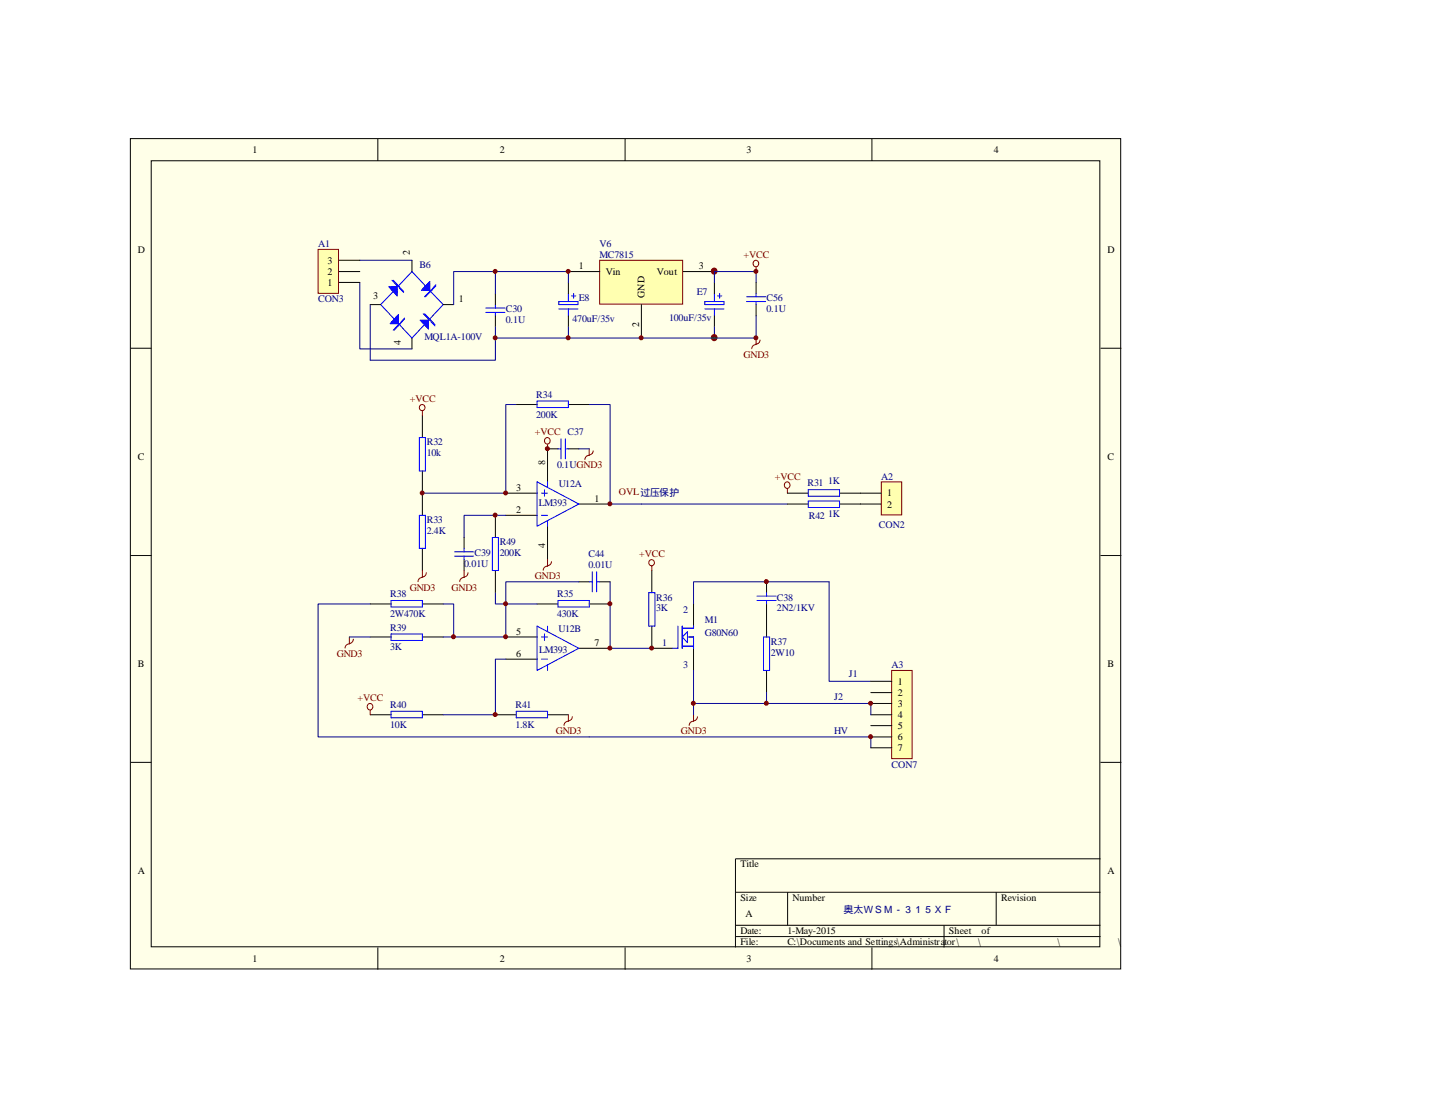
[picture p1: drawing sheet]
<svg xmlns="http://www.w3.org/2000/svg" width="279mm" height="216mm" viewBox="0 0 279 216" stroke-linecap="round" stroke-linejoin="round" font-family="sans-serif">
<path d="M25.4 27h193v161.8h-193z" fill="#ffffe8"/>
<g fill="none" stroke="#000" stroke-width=".19">
<path d="M25.4 27h193v161.8h-193zM29.5 31.3h184.8v153.2h-184.8zM73.6 27.1v4.3M121.8 27.1v4.3M169.9 27.1v4.3M72.1 59.4h2.1M80.3 50.7v2.2M86.4 59.4h2M96.5 57.2v2.2M139.2 55v2.2M25.4 67.9h4.1M80.3 65.9v2.1"/>
<path d="M96.5 61.6v2.1M100.6 78.8h4M110.7 78.8h4.1M139.2 61.6v2.1M214.4 67.9h4.1M82.3 80.9v4.4M82.3 91.8v8.6M98.6 96.1h6M108.7 87.5h-2v6.4M110.7 87.5h2.1M112.8 98.2h6.1M25.4 108.2h4.1"/>
<path d="M72.1 117.7h4.1M82.3 106.8v4.4M82.3 117.7h4.1M90.4 104.7v2.1M90.4 109.1v2.1M96.5 100.4v4.3M96.5 111.2v4.3M98.6 100.4h6M104.6 117.7h4.1M106.7 102.5v6.6M112.8 113.4h2M114.8 117.7h4.1"/>
<path d="M116.8 113.4h2.1M127 111.2v4.3M135.1 117.7v4.3M149.4 113.4v2.1M149.4 117.7v6.4M214.4 108.2h4.1M72.1 124.1h4.1M72.1 139.3h4.1M82.3 124.1h4.1M82.3 139.3h4.1M96.5 139.3h4.1M98.6 124.1h6"/>
<path d="M98.6 128.4h6M106.7 139.3h4M112.8 126.3h6.1M127 122v4.3h4.1M135.1 126.3v4.3M149.4 130.6v4.4M25.4 148.5h4.1M214.4 148.5h4.1M143.3 173.9h71.1M153.5 173.9v6.4M194.1 173.9v6.4M214.4 167.3h-71.1v17.3"/>
<path d="M73.6 184.6v4.3M121.8 184.6v4.3M143.3 180.3h71.1M143.3 182.5h71.1M169.9 184.6v4.3M183.9 180.3v4.3"/>
</g>
<g fill="none" stroke="#00f" stroke-width=".19">
<path d="M76 56.1h1.4M76.2 55.9v.5h1.2M76.4 54.6l1 1.1M76.4 55.9v.7h1M76.6 56.8l-2.4 2.6 2.6 2.7M76.6 54.6l2.1 2.2M76.6 55.9v.9M76.6 56.8h.8M76.8 55.9v1.1h.6M77 55.9v1.3h.4M77.2 55.9v1.5M77.4 55.5v2.2l-1.6-1.8h2"/>
<path d="M77.6 55.7l2.7-2.8 2.6 2.8M77.8 56.1l.9 .9M82.3 56.4h1.4M82.9 55.7v.9M82.9 55.7h.8M83.5 55v1.6M83.7 56.8l-1 1M83.7 55.3h-.4v1.3M83.7 55.5h-.6v1.1M83.7 55.9h-1v.7M83.7 56.1h-1.2v.5M83.9 56.8l2.5 2.6-2.7 2.7"/>
<path d="M84.2 56.6h-2.1l1.6-1.7v2.1M84.9 55.7l-2 2.1M84.9 55.5l-.7 .9M96.5 59.4v.6M137.3 58.8h3.8v.6h-3.8zM139.2 57.2v1.6M139.8 57.7h.8M140.2 57.2v.9M76.2 62.8h1.4M76.8 62.1v1M76.8 62.1h.8M77.4 61.6v1.5"/>
<path d="M77.6 63.2l-1 1.1M77.6 61.7h-.4v1.4M77.6 62h-.6v1.1M77.6 62.4h-1v.7M77.6 62.7h-1.2v.4M77.8 63.2l2.5 2.7 2.4-2.7M78.1 63.1h-2.1l1.6-1.8v2.2M78.8 62.1l-2 2.2M78.8 62l-.7 .8M82.1 62.7h1.4M82.3 62.4v.4h1.2M82.5 61.1l1 1"/>
<path d="M82.5 62.4v.7h1M82.7 61.1l2.1 2.1M82.7 62.4v.8M82.7 63.2h.8M82.9 62.4v1.1h.6M83.1 62.4v1.3h.4M83.3 62.4v1.5M83.5 62v2.1l-1.6-1.7h2M83.9 62.7l.9 .8M94.7 60h3.7M94.7 60.9h3.7M96.5 60.9v.7"/>
<path d="M104.6 78.1h6.1v1.3h-6.1zM137.3 60.2h3.8M139.2 60.2v1.4M81.7 85.3h1.2v6.5h-1.2zM104.6 93.9l8.2 4.3-8.2 4.3zM105.5 96.1h1.2M106.1 95.4v1.3M106.7 93.9v1.1M108.7 87.5h.6M109.3 85.5v3.9M110.2 87.5h.5M110.2 85.5v3.9"/>
<path d="M76.2 117h6.1v1.3h-6.1zM81.7 100.4h1.2v6.4h-1.2zM88.6 107.5h3.7M88.6 108.4h3.7M90.4 106.8v.7M90.4 108.4v.7M95.9 104.7h1.2v6.5h-1.2zM105.5 100.4h1.2M106.7 101.5v1M108.7 117h6.1v1.3h-6.1zM114.8 113.4h.6M115.4 111.4v3.9"/>
<path d="M116.2 113.4h.6M116.2 111.4v3.9M126.4 115.5h1.2v6.5h-1.2zM147.5 116.2h3.7M147.5 117h3.7M149.4 115.5v.7M149.4 117v.7M76.2 123.5h6.1v1.3h-6.1zM76.2 138.6h6.1v1.3h-6.1zM100.6 138.6h6.1v1.3h-6.1zM104.6 122l8.2 4.3-8.2 4.3zM105.5 128.4h1.2"/>
<path d="M105.5 124.1h1.2M106.1 123.5v1.3M106.7 122v1.1M106.7 129.5v1.1M132.1 122v4.3h-1M132.9 122v4.3M132.9 125.9h2.2M132.9 124.1l1-1v2.1zM133.9 124.1h1.2v2.2M135.1 122v.4h-2.2M148.8 124.1h1.1v6.5h-1.1z"/>
</g>
<g fill="none" stroke="#800000" stroke-width=".19">
<path d="M147.3 52.1v.8M147.3 65.9v1.2a.8 .8 0 0 0-.8 .8M148.1 66.3a.8 .8 0 0 1-.8 .8M82.3 80.1v.8M106.7 86.6v.9M114.8 88.7a.8 .8 0 0 0-.8 .8M114.8 87.5v1.2M115.6 87.8a.8 .8 0 0 1-.8 .8M82.3 112.5a.8 .8 0 0 0-.9 .8M82.3 111.2v1.3M83.1 111.6a.83 .83 0 0 1-.8 .8M90.4 111.2v1.3a.8 .8 0 0 0-.8 .8"/>
<path d="M91.2 111.6a.83 .83 0 0 1-.8 .8M106.6 110.3a.8 .8 0 0 0-.8 .8M106.7 109.1v1.2M107.4 109.4a.8 .8 0 0 1-.8 .8M127 110.3v.9M68.1 124.1l-.1 1.4a.8 .8 0 0 0-.8 .8M68.8 124.5a.83 .83 0 0 1-.8 .9M72.1 138.4v.9M110.7 139.3v1.2M111.5 139.7a.8 .8 0 0 1-.8 .8M135.1 139.3v1.2M135.9 139.7a.8 .8 0 0 1-.8 .8"/>
<path d="M110.7 140.5a.8 .8 0 0 0-.8 .9M135.1 140.5a.8 .8 0 0 0-.8 .9"/>
<circle cx="147.2" cy="51.3" r=".59"/>
<circle cx="82.2" cy="79.4" r=".57"/>
<circle cx="106.6" cy="85.9" r=".59"/>
<circle cx="126.9" cy="109.6" r=".57"/>
<circle cx="72.1" cy="137.7" r=".59"/>
</g>
<g fill="none" stroke="#000080" stroke-width=".19">
<path d="M100.6 78.8h-2v17.3h-16.3M114.8 78.8h4.1v19.4h34.5M112.8 87.5h2M72.1 117.7h-10.1v25.9h107.7M86.4 117.7h2v6.4M98.6 100.4h-8.2v4.3M104.6 117.7h-6v6.4h-12.2M112.8 113.4h-14.2v4.3h-2.1v-2.2M118.9 113.4v12.9h8.1M135.1 117.7v-4.3h26.4v19.4h8.2M68.1 124.1h4M98.6 128.4h-2.1v10.9h-10.1"/>
<path d="M135.1 130.6v6.5h34.6M135.1 137.1v2.2"/>
</g>
<g fill="#800000" stroke="#800000" stroke-width=".19">
<circle cx="98.5" cy="96.1" r=".38"/>
<circle cx="118.8" cy="98.2" r=".38"/>
<circle cx="106.6" cy="87.4" r=".38"/>
<circle cx="98.5" cy="124.1" r=".38"/>
<circle cx="118.8" cy="126.3" r=".38"/>
<circle cx="149.3" cy="113.3" r=".38"/>
<circle cx="98.5" cy="117.6" r=".38"/>
<circle cx="88.3" cy="124.1" r=".38"/>
<circle cx="82.3" cy="96.1" r=".38"/>
<circle cx="118.8" cy="117.6" r=".38"/>
<circle cx="96.5" cy="139.2" r=".38"/>
<circle cx="127" cy="126.3" r=".38"/>
<circle cx="96.5" cy="100.4" r=".38"/>
</g>
<path d="M116.9 50.8h16.1v8.5h-16.1z" fill="#ffffb0"/>
<path d="M116.8 50.7h16.2v8.6h-16.2z" fill="none" stroke="#800000" stroke-width=".19"/>
<path d="M110.7 52.9h6.1M110.7 55v2.2M125 59.4v6.5M133.1 52.9h6.1M147.3 55v2.2M147.3 59.4v2.2M110.7 61.6v2.1" fill="none" stroke="#000" stroke-width=".19"/>
<path d="M108.9 58.8h3.7v.6h-3.7zM110.7 57.2v1.6M111.3 57.7h.9M111.8 57.2v.9M145.5 58.8h3.7M145.5 57.8h3.7M147.3 57.2v.6M147.3 58.8v.6M108.9 60.2h3.7M110.7 60.2v1.4" fill="none" stroke="#00f" stroke-width=".19"/>
<path d="M72.1 59.4v10.8h24.4v-4.3M96.5 52.9v4.3M110.7 55v-2.1h-22.3v6.5M139.2 55v-2.1h8.1v2.1M96.5 63.7v2.2M110.7 63.7v2.2h-14.2M139.2 63.7v2.2M147.3 61.6v4.3h-36.6" fill="none" stroke="#000080" stroke-width=".19"/>
<g fill="#800000" stroke="#800000" stroke-width=".19">
<circle cx="139.1" cy="65.8" r=".57"/>
<circle cx="139.1" cy="52.8" r=".57"/>
</g>
<path d="M171.8 94h3.9v6.3h-3.9z" fill="#ffffb0"/>
<path d="M171.7 93.9h4v6.4h-4z" fill="none" stroke="#800000" stroke-width=".19"/>
<path d="M167.6 96.1h4.1M167.6 98.2h4.1" fill="none" stroke="#000" stroke-width=".19"/>
<path d="M70.1 55v13h10.2M70.1 50.7h10.2" fill="none" stroke="#000080" stroke-width=".19"/>
<path d="M62.1 48.7h3.9v8.5h-3.9z" fill="#ffffb0"/>
<g fill="none" stroke="#800000" stroke-width=".19">
<path d="M62 48.6h4v8.6h-4zM153.4 95.2v.9"/>
<circle cx="153.3" cy="94.5" r=".59"/>
</g>
<path d="M66 55h4.1M66 52.9h4.1M66 50.7h4.1" fill="none" stroke="#000" stroke-width=".19"/>
<path d="M169.7 143.6v2.1" fill="none" stroke="#000080" stroke-width=".19"/>
<path d="M173.8 130.7h3.9v17.1h-3.9z" fill="#ffffb0"/>
<path d="M173.7 130.6h4v17.2h-4z" fill="none" stroke="#800000" stroke-width=".19"/>
<path d="M153.4 98.2h4.1M153.4 96.1h4.1M163.6 98.2h4M163.6 96.1h4M169.7 132.8h4M169.7 135h4M169.7 137.1h4M169.7 139.3h4M169.7 141.4h4M169.7 143.6h4M169.7 145.7h4" fill="none" stroke="#000" stroke-width=".19"/>
<g fill="#800000" stroke="#800000" stroke-width=".19">
<circle cx="169.6" cy="143.6" r=".38"/>
<circle cx="169.6" cy="137" r=".38"/>
<circle cx="149.3" cy="137" r=".38"/>
<circle cx="135.1" cy="137" r=".38"/>
<circle cx="147.3" cy="65.8" r=".38"/>
<circle cx="147.3" cy="52.9" r=".38"/>
<circle cx="110.7" cy="52.9" r=".38"/>
<circle cx="124.9" cy="65.8" r=".38"/>
<circle cx="110.7" cy="65.8" r=".38"/>
<circle cx="96.5" cy="52.9" r=".38"/>
<circle cx="96.5" cy="65.8" r=".38"/>
</g>
<path d="M149.4 135v2.1M169.7 137.1v2.2" fill="none" stroke="#000080" stroke-width=".19"/>
<path d="M157.5 95.4h6.1v1.3h-6.1zM157.5 97.6h6.1v1.3h-6.1z" fill="none" stroke="#00f" stroke-width=".19"/>
<g font-size="1.9">
<text x="49.2" y="29.8">1</text>
<text x="97.4" y="29.8">2</text>
<text x="145.4" y="29.8">3</text>
<text x="193.6" y="29.8">4</text>
<text x="26.8" y="49.2">D</text>
<text x="63.8" y="53.5">2</text>
<text x="63.8" y="51.4">3</text>
<text x="79.8" y="49.7" transform="rotate(-90 79.8 49.7)">2</text>
<text x="112.8" y="52.4">1</text>
<text x="118" y="53.5">Vin</text>
<text x="128" y="53.5">Vout</text>
<text x="136.1" y="52.4">3</text>
<text x="215.8" y="49.2">D</text>
<text x="63.8" y="55.7">1</text>
<text x="72.7" y="58.3">3</text>
<text x="89.4" y="58.9">1</text>
<text x="125.6" y="58.1" transform="rotate(-90 125.6 58.1)">GND</text>
<text x="124.5" y="63.7" transform="rotate(-90 124.5 63.7)">2</text>
<text x="78.1" y="67.1" transform="rotate(-90 78.1 67.1)">4</text>
<text x="26.8" y="89.6">C</text>
<text x="215.8" y="89.6">C</text>
<text x="100.6" y="95.6">3</text>
<text x="106.3" y="90.7" transform="rotate(-90 106.3 90.7)">8</text>
<text x="100.6" y="99.9">2</text>
<text x="115.8" y="97.8">1</text>
<text x="172.9" y="96.7">1</text>
<text x="172.9" y="98.9">2</text>
<text x="106.3" y="106.9" transform="rotate(-90 106.3 106.9)">4</text>
<text x="100.6" y="123.7">5</text>
<text x="115.8" y="125.8">7</text>
<text x="26.8" y="130">B</text>
<text x="100.6" y="128">6</text>
<text x="215.8" y="130">B</text>
<text x="174.9" y="133.4">1</text>
<text x="174.9" y="135.6">2</text>
<text x="174.9" y="137.8">3</text>
<text x="174.9" y="139.9">4</text>
<text x="174.9" y="142.1">5</text>
<text x="174.9" y="144.2">6</text>
<text x="174.9" y="146.4">7</text>
<text x="26.8" y="170.4">A</text>
<text x="144.3" y="169">Title</text>
<text x="215.8" y="170.4">A</text>
<text x="144.3" y="175.5">Size</text>
<text x="145.3" y="178.7">A</text>
<text x="154.4" y="175.5">Number</text>
<text x="195.1" y="175.5">Revision</text>
<text x="144.3" y="182">Date:</text>
<text x="144.3" y="184.2">File:</text>
<text x="153.4" y="182">1-May-2015</text>
<text x="153.4" y="184.2">C:\Documents and Settings\Administrator\</text>
<text x="184.9" y="182">Sheet</text>
<text x="190.6" y="184.2">\</text>
<text x="191.2" y="182">of</text>
<text x="206.1" y="184.2">\</text>
<text x="217.8" y="184.2">\</text>
<text x="49.2" y="187.4">1</text>
<text x="97.4" y="187.4">2</text>
<text x="145.4" y="187.4">3</text>
<text x="193.6" y="187.4">4</text>
</g>
<g font-size="1.9" fill="#000080">
<text x="62" y="48.1">A1</text>
<text x="81.8" y="52.2">B6</text>
<text x="116.8" y="48.1">V6</text>
<text x="116.8" y="50.3">MC7815</text>
<text x="62" y="58.9">CON3</text>
<text x="112.8" y="58.7">E8</text>
<text x="135.8" y="57.4">E7</text>
<text x="149.3" y="58.7">C56</text>
<text x="98.5" y="60.9">C30</text>
<text x="98.5" y="63">0.1U</text>
<text x="111.5" y="62.8">470uF/35v</text>
<text x="130.4" y="62.5">100uF/35v</text>
<text x="149.3" y="60.9">0.1U</text>
<text x="82.7" y="66.3">MQL1A-100V</text>
<text x="104.5" y="77.5">R34</text>
<text x="104.5" y="81.4">200K</text>
<text x="83.1" y="86.8">R32</text>
<text x="83.1" y="88.9">10k</text>
<text x="108.5" y="91.3">0.1UGND3</text>
<text x="108.9" y="95">U12A</text>
<text x="157.3" y="94.7">R31</text>
<text x="161.4" y="94.3">1K</text>
<text x="171.7" y="93.5">A2</text>
<text x="83.1" y="101.9">R33</text>
<text x="105" y="98.7">LM393</text>
<text x="157.6" y="101.1">R42</text>
<text x="161.4" y="100.8">1K</text>
<text x="83.1" y="104.1">2.4K</text>
<text x="97.4" y="106.2">R49</text>
<text x="171.2" y="103">CON2</text>
<text x="90.4" y="110.5">0.01U</text>
<text x="92.5" y="108.4">C39</text>
<text x="97.4" y="108.4">200K</text>
<text x="114.6" y="108.5">C44</text>
<text x="114.6" y="110.8">0.01U</text>
<text x="76" y="116.3">R38</text>
<text x="108.5" y="116.3">R35</text>
<text x="127.8" y="117">R36</text>
<text x="127.8" y="119.1">3K</text>
<text x="133.1" y="119.4">2</text>
<text x="151.4" y="117">C38</text>
<text x="151.4" y="119.1">2N2/1KV</text>
<text x="76" y="122.9">R39</text>
<text x="76" y="120.2">2W470K</text>
<text x="108.5" y="120.2">430K</text>
<text x="108.8" y="123.1">U12B</text>
<text x="129" y="125.8">1</text>
<text x="137.3" y="121.3">M1</text>
<text x="137.3" y="123.9">G80N60</text>
<text x="150.2" y="125.7">R37</text>
<text x="76" y="126.7">3K</text>
<text x="105" y="127.2">LM393</text>
<text x="133.1" y="130.1">3</text>
<text x="150.2" y="127.8">2W10</text>
<text x="173.7" y="130.1">A3</text>
<text x="76" y="137.9">R40</text>
<text x="100.4" y="137.9">R41</text>
<text x="162.5" y="136.4">J2</text>
<text x="165.4" y="132">J1</text>
<text x="76" y="141.8">10K</text>
<text x="100.4" y="141.8">1.8K</text>
<text x="162.6" y="143.1">HV</text>
<text x="173.7" y="149.6">CON7</text>
<text x="164.4" y="178">奥太WSM-315XF</text>
</g>
<g font-size="1.9" fill="#800000">
<text x="144.9" y="50.3">+VCC</text>
<text x="144.9" y="69.7">GND3</text>
<text x="79.8" y="78.3">+VCC</text>
<text x="104.2" y="84.8">+VCC C37</text>
<text x="151" y="93.5">+VCC</text>
<text x="120.6" y="96.4">OVL过压保护</text>
<text x="104.2" y="112.9">GND3</text>
<text x="124.5" y="108.5">+VCC</text>
<text x="79.8" y="115.1">GND3</text>
<text x="88" y="115.1">GND3</text>
<text x="65.6" y="128">GND3</text>
<text x="69.7" y="136.7">+VCC</text>
<text x="108.3" y="143.1">GND3</text>
<text x="132.7" y="143.1">GND3</text>
</g>
</svg>
